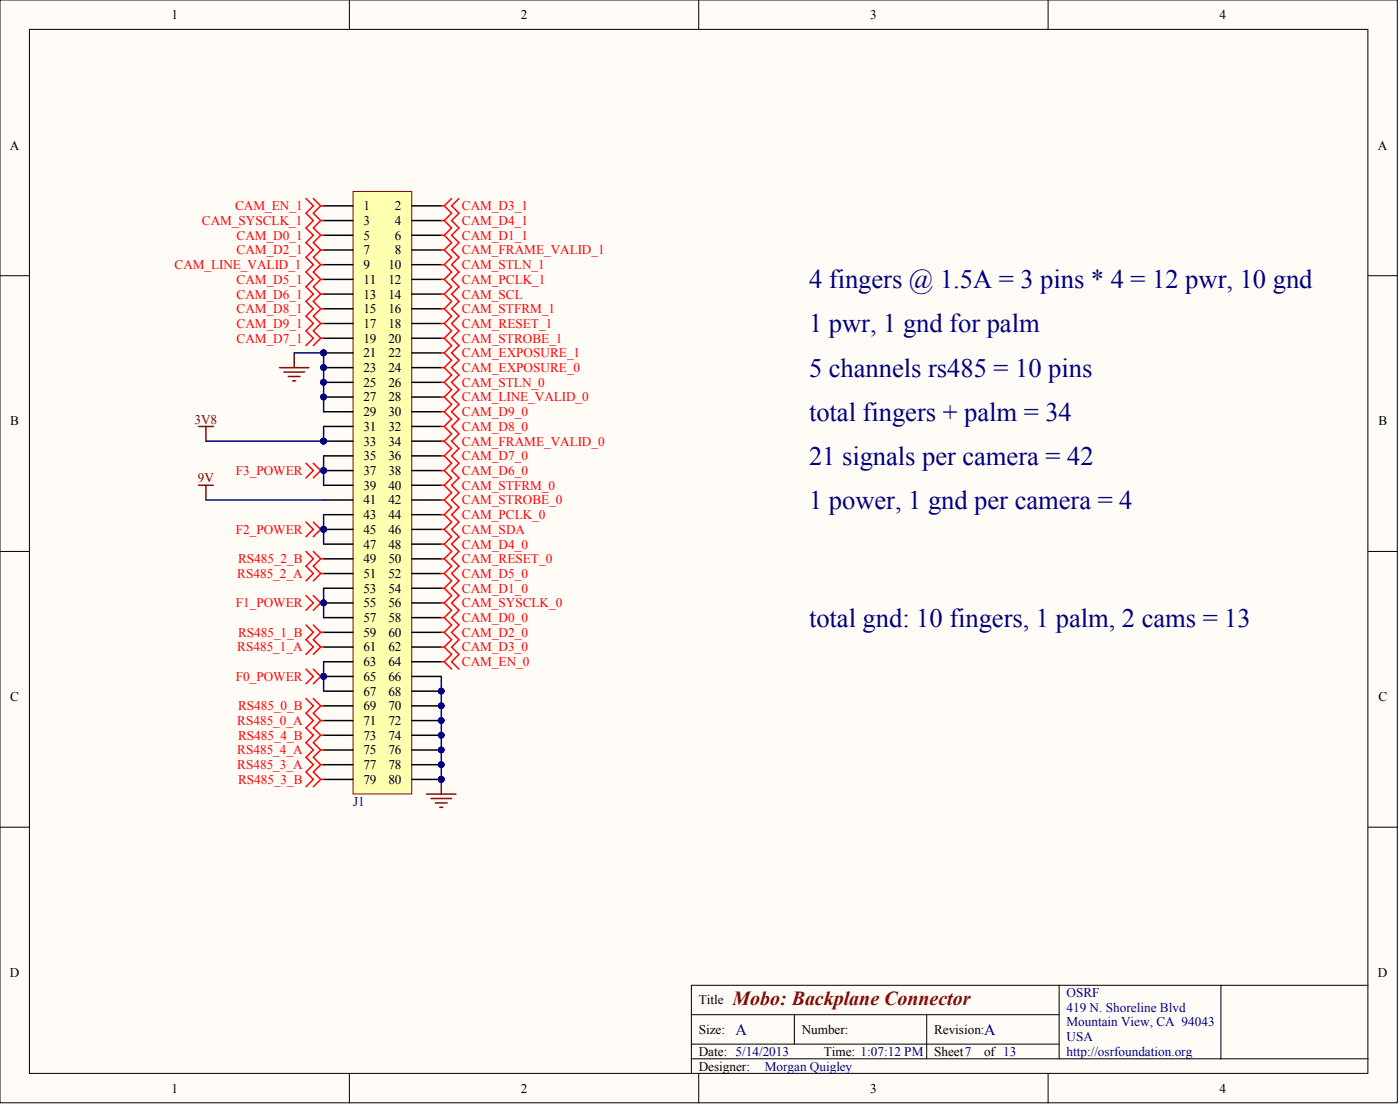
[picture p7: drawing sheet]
<svg xmlns="http://www.w3.org/2000/svg" width="401mm" height="318mm" viewBox="0 0 401 318" stroke-linecap="round" stroke-linejoin="round" font-family="sans-serif">
<g fill="#fffcf8" stroke="#000" stroke-width=".29">
<path d="M0 0h400.7v316.1h-400.7z"/>
<path d="M8.4 8.4h383.9v299.2h-383.9z"/>
</g>
<g fill="none" stroke="#000" stroke-width=".29">
<path d="M100.2 0v8.4M200.4 0v8.4M300.5 0v8.4M0 79h8.4M392.3 79h8.4M0 158.1h8.4M392.3 158.1h8.4M0 237.1h8.4M392.3 237.1h8.4M198.3 290.8h105.4M198.3 299.3h105.4M227.8 290.8v8.5"/>
<path d="M265.7 290.8v12.7M303.7 282.4v21.1M350.1 282.4h-151.8v25.3M392.3 282.4h-42.2v21.1M100.2 307.7v8.4M198.3 303.5h194M200.4 307.7v8.4M300.5 307.7v8.4"/>
</g>
<path d="M87.7 217.1l2.1 2.1-2.1 2.1M89.8 217.1l2.2 2.1M92 219.2l-2.2 2.1M92 219.2h.8" fill="none" stroke="#f00" stroke-width=".42"/>
<path d="M101.2 54.9h16.9v172.7h-16.9z" fill="#ffffb0" stroke="#800000" stroke-width=".29"/>
<g fill="none" stroke="#000" stroke-width=".42">
<path d="M92.8 59h8.4M118.1 59h8.4M92.8 63.2h8.4M92.8 67.4h8.4M92.8 71.6h8.4M92.8 75.9h8.4M118.1 63.2h8.4M118.1 67.4h8.4M118.1 71.6h8.4M118.1 75.9h8.4M92.8 80.1h8.4M92.8 84.3h8.4"/>
<path d="M92.8 88.5h8.4M92.8 92.7h8.4M92.8 96.9h8.4M118.1 80.1h8.4M118.1 84.3h8.4M118.1 88.5h8.4M118.1 92.7h8.4M118.1 96.9h8.4M92.8 101.2h8.4M92.8 105.4h8.4M92.8 109.6h8.4M92.8 113.8h8.4"/>
<path d="M92.8 118h8.4M118.1 101.2h8.4M118.1 105.4h8.4M118.1 109.6h8.4M118.1 113.8h8.4M118.1 118h8.4M92.8 122.2h8.4M92.8 126.4h8.4M92.8 130.7h8.4M92.8 134.9h8.4M92.8 139.1h8.4M118.1 122.2h8.4"/>
<path d="M118.1 126.4h8.4M118.1 130.7h8.4M118.1 134.9h8.4M118.1 139.1h8.4M92.8 143.3h8.4M92.8 147.5h8.4M92.8 151.7h8.4M92.8 155.9h8.4M118.1 143.3h8.4M118.1 147.5h8.4M118.1 151.7h8.4M118.1 155.9h8.4"/>
<path d="M92.8 160.2h8.4M92.8 164.4h8.4M92.8 168.6h8.4M92.8 172.8h8.4M92.8 177h8.4M118.1 160.2h8.4M118.1 164.4h8.4M118.1 168.6h8.4M118.1 172.8h8.4M118.1 177h8.4M92.8 181.2h8.4M92.8 185.5h8.4"/>
<path d="M92.8 189.7h8.4M92.8 193.9h8.4M92.8 198.1h8.4M118.1 181.2h8.4M118.1 185.5h8.4M118.1 189.7h8.4M118.1 193.9h8.4M118.1 198.1h8.4M92.8 202.3h8.4M92.8 206.5h8.4M92.8 210.7h8.4M92.8 215h8.4"/>
<path d="M92.8 219.2h8.4M118.1 202.3h8.4M118.1 206.5h8.4M118.1 210.7h8.4M118.1 215h8.4M118.1 219.2h8.4M92.8 223.4h8.4M118.1 223.4h8.4"/>
</g>
<g fill="#000080" stroke="#000080" stroke-width=".29">
<circle cx="92.8" cy="101.1" r=".82"/>
<circle cx="92.8" cy="105.3" r=".82"/>
<circle cx="92.8" cy="109.6" r=".82"/>
<circle cx="92.8" cy="113.8" r=".82"/>
<circle cx="92.8" cy="126.4" r=".82"/>
<circle cx="92.8" cy="134.9" r=".82"/>
<circle cx="92.8" cy="151.7" r=".82"/>
<circle cx="92.8" cy="172.8" r=".82"/>
<circle cx="92.8" cy="193.9" r=".82"/>
<circle cx="126.5" cy="198.1" r=".82"/>
<circle cx="126.5" cy="202.3" r=".82"/>
<circle cx="126.5" cy="206.5" r=".82"/>
<circle cx="126.5" cy="210.7" r=".82"/>
<circle cx="126.5" cy="214.9" r=".82"/>
<circle cx="126.5" cy="219.2" r=".82"/>
<circle cx="126.5" cy="223.4" r=".82"/>
</g>
<g fill="none" stroke="#f00" stroke-width=".42">
<path d="M87.7 56.9l2.1 2.1-2.1 2.1 2.1 2.1-2.1 2.1 2.1 2.1-2.1 2.1 2.1 2.1-2.1 2.2 2.1 2.1-2.1 2.1 2.1 2.1-2.1 2.1 2.1 2.1-2.1 2.1 2.1 2.1-2.1 2.1 2.1 2.1-2.1 2.1 2.1 2.1-2.1 2.1M89.8 56.9l2.2 2.1M92 59l-2.2 2.1 2.2 2.1M92 59h.8M126.5 59h.9M127.4 59l2.1 2.1-2.1 2.1M129.5 56.9l-2.1 2.1M131.6 56.9l-2.1 2.1 2.1 2.1-2.1 2.1 2.1 2.1-2.1 2.1 2.1 2.1-2.1 2.1 2.1 2.2-2.1 2.1 2.1 2.1-2.1 2.1 2.1 2.1-2.1 2.1 2.1 2.1-2.1 2.1 2.1 2.1-2.1 2.1 2.1 2.1-2.1 2.1 2.1 2.1-2.1 2.2 2.1 2.1-2.1 2.1 2.1 2.1-2.1 2.1 2.1 2.1-2.1 2.1 2.1 2.1-2.1 2.1 2.1 2.1-2.1 2.1 2.1 2.1-2.1 2.1 2.1 2.1-2.1 2.2 2.1 2.1-2.1 2.1 2.1 2.1-2.1 2.1 2.1 2.1-2.1 2.1 2.1 2.1-2.1 2.1 2.1 2.1-2.1 2.1 2.1 2.1-2.1 2.1 2.1 2.2-2.1 2.1 2.1 2.1-2.1 2.1 2.1 2.1-2.1 2.1 2.1 2.1-2.1 2.1 2.1 2.1-2.1 2.1 2.1 2.1-2.1 2.1 2.1 2.1-2.1 2.2 2.1 2.1-2.1 2.1 2.1 2.1M92 75.9l-2.2 2.1 2.2 2.1M92 71.6l-2.2 2.2 2.2 2.1M92 75.9h.8M92 67.4l-2.2 2.1 2.2 2.1"/>
<path d="M92 71.6h.8M92 63.2l-2.2 2.1 2.2 2.1M92 67.4h.8M92 63.2h.8M126.5 75.9h.9M126.5 71.6h.9M126.5 67.4h.9M126.5 63.2h.9M127.4 75.9l2.1 2.1-2.1 2.1M127.4 71.6l2.1 2.2-2.1 2.1M127.4 67.4l2.1 2.1-2.1 2.1M127.4 63.2l2.1 2.1-2.1 2.1"/>
<path d="M92 96.9l-2.2 2.1M92 92.7l-2.2 2.1 2.2 2.1M92 96.9h.8M92 88.5l-2.2 2.1 2.2 2.1M92 92.7h.8M92 84.3l-2.2 2.1 2.2 2.1M92 88.5h.8M92 80.1l-2.2 2.1 2.2 2.1M92 84.3h.8M92 80.1h.8M126.5 96.9h.9M126.5 92.7h.9"/>
<path d="M126.5 88.5h.9M126.5 84.3h.9M126.5 80.1h.9M127.4 96.9l2.1 2.1-2.1 2.2M127.4 92.7l2.1 2.1-2.1 2.1M127.4 88.5l2.1 2.1-2.1 2.1M127.4 84.3l2.1 2.1-2.1 2.1M127.4 80.1l2.1 2.1-2.1 2.1M126.5 101.2h.9M126.5 105.4h.9M126.5 109.6h.9M126.5 113.8h.9"/>
<path d="M126.5 118h.9M127.4 101.2l2.1 2.1-2.1 2.1M127.4 105.4l2.1 2.1-2.1 2.1M127.4 109.6l2.1 2.1-2.1 2.1M127.4 113.8l2.1 2.1-2.1 2.1M127.4 118l2.1 2.1-2.1 2.1M87.7 132.8l2.1 2.1-2.1 2.1M89.8 132.8l2.2 2.1M92 134.9h.8M92 134.9l-2.2 2.1M126.5 122.2h.9M126.5 126.4h.9"/>
<path d="M126.5 130.7h.9M126.5 134.9h.9M126.5 139.1h.9M127.4 122.2l2.1 2.1-2.1 2.1M127.4 126.4l2.1 2.1-2.1 2.2M127.4 130.7l2.1 2.1-2.1 2.1M127.4 134.9l2.1 2.1-2.1 2.1M127.4 139.1l2.1 2.1-2.1 2.1M87.7 158.1l2.1 2.1-2.1 2.1 2.1 2.1-2.1 2.1M87.7 149.6l2.1 2.1-2.1 2.1M89.8 158.1l2.2 2.1M89.8 149.6l2.2 2.1"/>
<path d="M92 151.7h.8M92 151.7l-2.2 2.1M126.5 143.3h.9M126.5 147.5h.9M126.5 151.7h.9M126.5 155.9h.9M127.4 143.3l2.1 2.1-2.1 2.1M127.4 147.5l2.1 2.1-2.1 2.1M127.4 151.7l2.1 2.1-2.1 2.1M127.4 155.9l2.1 2.2-2.1 2.1M87.7 179.1l2.1 2.1-2.1 2.1 2.1 2.2-2.1 2.1M87.7 170.7l2.1 2.1-2.1 2.1"/>
<path d="M89.8 179.1l2.2 2.1M89.8 170.7l2.2 2.1M92 160.2l-2.2 2.1 2.2 2.1M92 160.2h.8M92 172.8l-2.2 2.1M92 172.8h.8M92 164.4l-2.2 2.1M92 164.4h.8M126.5 160.2h.9M126.5 172.8h.9M126.5 164.4h.9M126.5 168.6h.9"/>
<path d="M126.5 177h.9M127.4 160.2l2.1 2.1-2.1 2.1M127.4 164.4l2.1 2.1-2.1 2.1M127.4 168.6l2.1 2.1-2.1 2.1M127.4 177l2.1 2.1-2.1 2.1M127.4 172.8l2.1 2.1-2.1 2.1M87.7 191.8l2.1 2.1-2.1 2.1M89.8 191.8l2.2 2.1M92 185.5l-2.2 2.1M92 181.2l-2.2 2.1 2.2 2.2M92 185.5h.8M92 181.2h.8"/>
<path d="M92 193.9l-2.2 2.1M92 193.9h.8M126.5 185.5h.9M126.5 181.2h.9M126.5 189.7h.9M127.4 181.2l2.1 2.1-2.1 2.2M127.4 185.5l2.1 2.1-2.1 2.1M127.4 189.7l2.1 2.1M87.7 200.2l2.1 2.1-2.1 2.1 2.1 2.1-2.1 2.1 2.1 2.1-2.1 2.1 2.1 2.2-2.1 2.1M89.8 200.2l2.2 2.1M92 215l-2.2 2.1M92 210.7l-2.2 2.1 2.2 2.2"/>
<path d="M92 215h.8M92 206.5l-2.2 2.1 2.2 2.1M92 210.7h.8M92 202.3l-2.2 2.1 2.2 2.1M92 206.5h.8M92 202.3h.8M87.7 221.3l2.1 2.1-2.1 2.1M89.8 221.3l2.2 2.1M92 223.4l-2.2 2.1M92 223.4h.8"/>
</g>
<path d="M84.4 101.2h8.4v16.8M92.8 122.2v4.2h-33.7M92.8 130.7v8.4M59.1 143.3h33.7M92.8 147.5v8.4M92.8 168.6v8.4M92.8 189.7v8.4M126.5 193.9v29.5" fill="none" stroke="#000080" stroke-width=".42"/>
<g fill="none" stroke="#800000" stroke-width=".42">
<path d="M80.1 105.4h8.5M81.4 106.6h5.9M82.7 107.9h3.4M83.9 109.2h.9M84.4 101.2v4.2M56.9 139.1h4.3M56.9 122.2h4.3M59.1 122.2v4.2M59.1 139.1v4.2M122.3 227.6h8.5M123.6 228.9h5.9M124.9 230.1h3.3"/>
<path d="M126.1 231.4h.9M126.5 223.4v4.2"/>
</g>
<g font-size="7.6" fill="#000080">
<text x="232" y="82.6">4 fingers @ 1.5A = 3 pins * 4 = 12 pwr, 10 gnd</text>
<text x="232" y="95.3">1 pwr, 1 gnd for palm</text>
<text x="232" y="107.9">5 channels rs485 = 10 pins</text>
<text x="232" y="120.6">total fingers + palm = 34</text>
<text x="232" y="133.2">21 signals per camera = 42</text>
<text x="232" y="145.9">1 power, 1 gnd per camera = 4</text>
<text x="232" y="179.6">total gnd: 10 fingers, 1 palm, 2 cams = 13</text>
</g>
<text font-size="5.7" fill="#800000" x="210.1" y="287.9">Mobo: Backplane Connector</text>
<g font-size="4.6" fill="#000080">
<text x="210.9" y="296.6">A</text>
<text x="282.2" y="296.6">A</text>
</g>
<g font-size="3.8">
<text x="49.1" y="5.5">1</text>
<text x="149.3" y="5.5">2</text>
<text x="249.5" y="5.5">3</text>
<text x="349.7" y="5.5">4</text>
<text x="2.8" y="42.9">A</text>
<text x="395.1" y="42.9">A</text>
<text x="104.2" y="60.3">1</text>
<text x="104.2" y="64.5">3</text>
<text x="113.3" y="60.3">2</text>
<text x="113.3" y="64.5">4</text>
<text x="104.2" y="68.7">5</text>
<text x="113.3" y="68.7">6</text>
<text x="104.2" y="72.9">7</text>
<text x="104.2" y="77.1">9</text>
<text x="111.4" y="77.1">10</text>
<text x="113.3" y="72.9">8</text>
<text x="104.2" y="81.3">11</text>
<text x="111.4" y="81.3">12</text>
<text x="104.2" y="85.6">13</text>
<text x="104.2" y="89.8">15</text>
<text x="111.4" y="85.6">14</text>
<text x="111.4" y="89.8">16</text>
<text x="104.2" y="94">17</text>
<text x="111.4" y="94">18</text>
<text x="104.2" y="98.2">19</text>
<text x="111.4" y="98.2">20</text>
<text x="104.2" y="102.4">21</text>
<text x="104.2" y="106.6">23</text>
<text x="111.4" y="102.4">22</text>
<text x="111.4" y="106.6">24</text>
<text x="104.2" y="110.8">25</text>
<text x="111.4" y="110.8">26</text>
<text x="104.2" y="115.1">27</text>
<text x="104.2" y="119.3">29</text>
<text x="111.4" y="115.1">28</text>
<text x="111.4" y="119.3">30</text>
<text x="3" y="121.9">B</text>
<text x="104.2" y="123.5">31</text>
<text x="111.4" y="123.5">32</text>
<text x="395.2" y="121.9">B</text>
<text x="104.2" y="127.7">33</text>
<text x="104.2" y="131.9">35</text>
<text x="111.4" y="127.7">34</text>
<text x="111.4" y="131.9">36</text>
<text x="104.2" y="136.1">37</text>
<text x="111.4" y="136.1">38</text>
<text x="104.2" y="140.4">39</text>
<text x="111.4" y="140.4">40</text>
<text x="104.2" y="144.6">41</text>
<text x="104.2" y="148.8">43</text>
<text x="111.4" y="144.6">42</text>
<text x="111.4" y="148.8">44</text>
<text x="104.2" y="153">45</text>
<text x="111.4" y="153">46</text>
<text x="104.2" y="157.2">47</text>
<text x="104.2" y="161.4">49</text>
<text x="111.4" y="157.2">48</text>
<text x="111.4" y="161.4">50</text>
<text x="104.2" y="165.6">51</text>
<text x="111.4" y="165.6">52</text>
<text x="104.2" y="169.9">53</text>
<text x="111.4" y="169.9">54</text>
<text x="104.2" y="174.1">55</text>
<text x="104.2" y="178.3">57</text>
<text x="111.4" y="174.1">56</text>
<text x="111.4" y="178.3">58</text>
<text x="104.2" y="182.5">59</text>
<text x="111.4" y="182.5">60</text>
<text x="104.2" y="186.7">61</text>
<text x="104.2" y="190.9">63</text>
<text x="111.4" y="186.7">62</text>
<text x="111.4" y="190.9">64</text>
<text x="104.2" y="195.1">65</text>
<text x="111.4" y="195.1">66</text>
<text x="3" y="201">C</text>
<text x="104.2" y="199.4">67</text>
<text x="104.2" y="203.6">69</text>
<text x="111.4" y="199.4">68</text>
<text x="111.4" y="203.6">70</text>
<text x="395.2" y="201">C</text>
<text x="104.2" y="207.8">71</text>
<text x="111.4" y="207.8">72</text>
<text x="104.2" y="212">73</text>
<text x="111.4" y="212">74</text>
<text x="104.2" y="216.2">75</text>
<text x="104.2" y="220.4">77</text>
<text x="111.4" y="216.2">76</text>
<text x="111.4" y="220.4">78</text>
<text x="104.2" y="224.7">79</text>
<text x="111.4" y="224.7">80</text>
<text x="2.8" y="280">D</text>
<text x="395.1" y="280">D</text>
<text x="200.4" y="287.9">Title</text>
<text x="200.4" y="296.3">Size:</text>
<text x="229.9" y="296.3">Number:</text>
<text x="267.9" y="296.3">Revision:</text>
<text x="200.4" y="302.6">Date: 5/14/2013</text>
<text x="236.2" y="302.6">Time: 1:07:12 PM</text>
<text x="267.9" y="302.6">Sheet7</text>
<text x="282.2" y="302.6">of 13</text>
<text x="200.4" y="306.8">Designer:</text>
<text x="49.1" y="313.2">1</text>
<text x="149.3" y="313.2">2</text>
<text x="249.5" y="313.2">3</text>
<text x="349.7" y="313.2">4</text>
</g>
<g font-size="3.8" fill="#f00">
<text x="57.9" y="64.5">CAM_SYSCLK_1</text>
<text x="67.4" y="60.3">CAM_EN_1</text>
<text x="132.5" y="64.5">CAM_D4_1</text>
<text x="132.5" y="60.3">CAM_D3_1</text>
<text x="67.8" y="68.7">CAM_D0_1</text>
<text x="132.5" y="68.7">CAM_D1_1</text>
<text x="50.1" y="77.1">CAM_LINE_VALID_1</text>
<text x="67.8" y="72.9">CAM_D2_1</text>
<text x="132.5" y="77.1">CAM_STLN_1</text>
<text x="132.5" y="72.9">CAM_FRAME_VALID_1</text>
<text x="67.8" y="81.3">CAM_D5_1</text>
<text x="132.5" y="81.3">CAM_PCLK_1</text>
<text x="67.8" y="89.8">CAM_D8_1</text>
<text x="67.8" y="85.6">CAM_D6_1</text>
<text x="132.5" y="89.8">CAM_STFRM_1</text>
<text x="132.5" y="85.6">CAM_SCL</text>
<text x="67.8" y="94">CAM_D9_1</text>
<text x="132.5" y="94">CAM_RESET_1</text>
<text x="67.8" y="98.2">CAM_D7_1</text>
<text x="132.5" y="98.2">CAM_STROBE_1</text>
<text x="132.5" y="102.4">CAM_EXPOSURE_1</text>
<text x="132.5" y="106.6">CAM_EXPOSURE_0</text>
<text x="132.5" y="110.8">CAM_STLN_0</text>
<text x="132.5" y="115.1">CAM_LINE_VALID_0</text>
<text x="132.5" y="119.3">CAM_D9_0</text>
<text x="132.5" y="123.5">CAM_D8_0</text>
<text x="132.5" y="127.7">CAM_FRAME_VALID_0</text>
<text x="132.5" y="131.9">CAM_D7_0</text>
<text x="67.6" y="136.1">F3_POWER</text>
<text x="132.5" y="136.1">CAM_D6_0</text>
<text x="132.5" y="140.4">CAM_STFRM_0</text>
<text x="132.5" y="144.6">CAM_STROBE_0</text>
<text x="132.5" y="148.8">CAM_PCLK_0</text>
<text x="67.6" y="153">F2_POWER</text>
<text x="132.5" y="153">CAM_SDA</text>
<text x="68.3" y="161.4">RS485_2_B</text>
<text x="132.5" y="161.4">CAM_RESET_0</text>
<text x="132.5" y="157.2">CAM_D4_0</text>
<text x="68" y="165.6">RS485_2_A</text>
<text x="132.5" y="165.6">CAM_D5_0</text>
<text x="132.5" y="169.9">CAM_D1_0</text>
<text x="67.6" y="174.1">F1_POWER</text>
<text x="132.5" y="178.3">CAM_D0_0</text>
<text x="132.5" y="174.1">CAM_SYSCLK_0</text>
<text x="68.3" y="182.5">RS485_1_B</text>
<text x="132.5" y="182.5">CAM_D2_0</text>
<text x="68" y="186.7">RS485_1_A</text>
<text x="132.5" y="186.7">CAM_D3_0</text>
<text x="132.5" y="190.9">CAM_EN_0</text>
<text x="67.6" y="195.1">F0_POWER</text>
<text x="68.3" y="203.6">RS485_0_B</text>
<text x="68" y="207.8">RS485_0_A</text>
<text x="68.3" y="212">RS485_4_B</text>
<text x="68" y="220.4">RS485_3_A</text>
<text x="68" y="216.2">RS485_4_A</text>
<text x="68.3" y="224.7">RS485_3_B</text>
</g>
<g font-size="3.8" fill="#800000">
<text x="55.8" y="121.4">3V8</text>
<text x="56.7" y="138.2">9V</text>
</g>
<g font-size="3.8" fill="#000080">
<text x="101.2" y="231">J1</text>
<text x="305.8" y="285.8">OSRF</text>
<text x="305.8" y="290">419 N. Shoreline Blvd</text>
<text x="305.8" y="294.2">Mountain View, CA 94043</text>
<text x="305.8" y="298.4">USA</text>
<text x="305.8" y="302.6">http://osrfoundation.org</text>
<text x="219.3" y="306.8">Morgan Quigley</text>
</g>
</svg>
